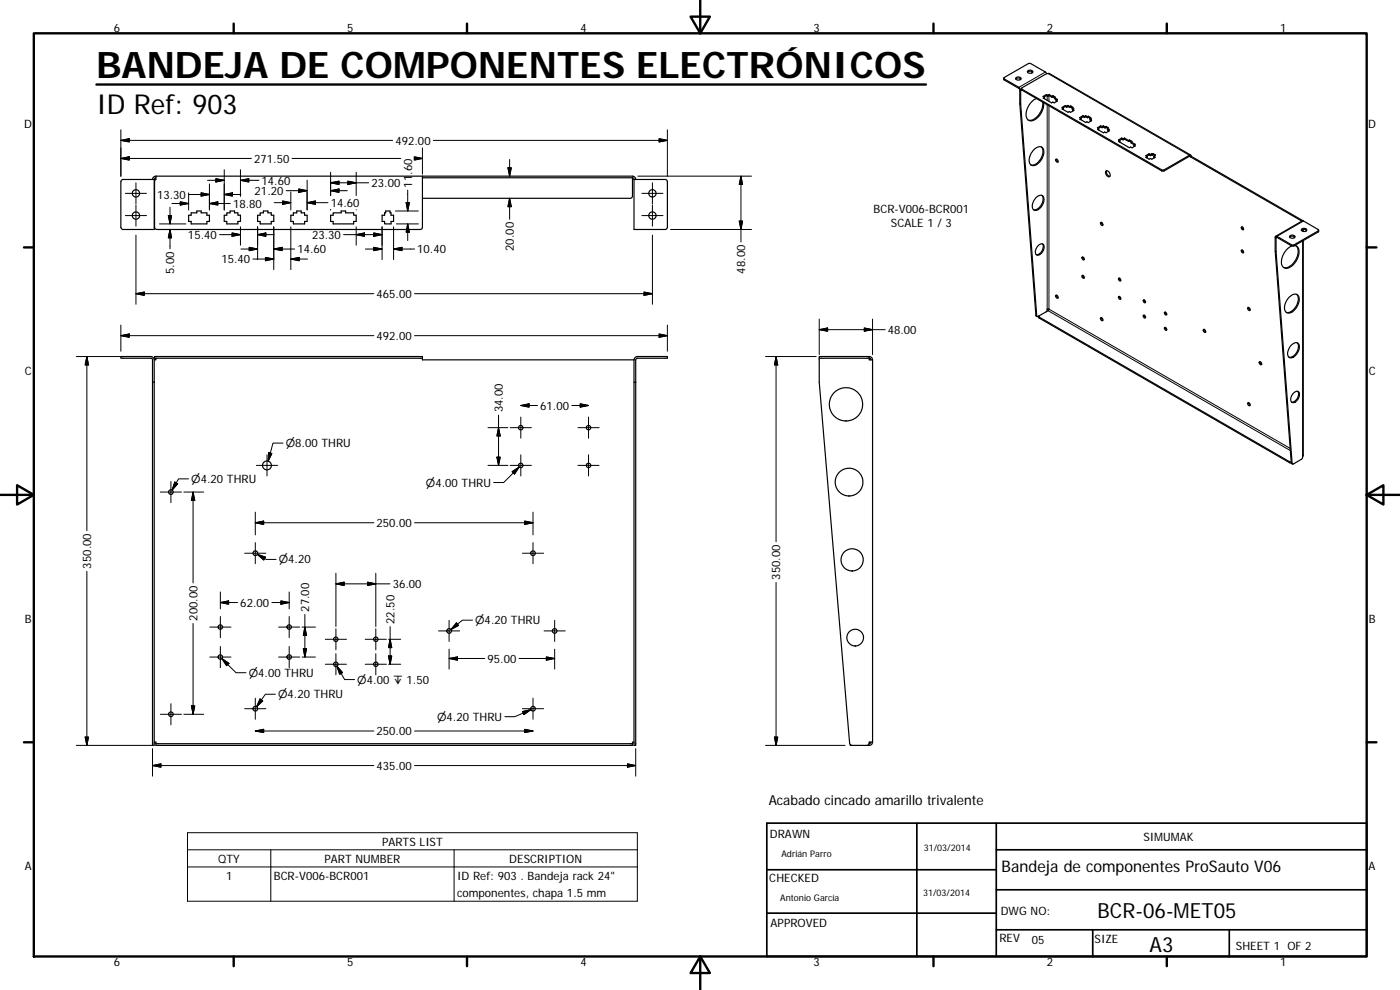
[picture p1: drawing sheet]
<svg xmlns="http://www.w3.org/2000/svg" width="420mm" height="297mm" viewBox="0 0 420 297" stroke-linecap="round" stroke-linejoin="round" font-family="sans-serif">
<g fill="none" stroke="#000" stroke-width=".36">
<path d="M301.2 23.5l.2 .5 4.6 2.7 .1 4.4M304.9 23.7a1.05 1.05 0 0 1 1.5 0M304.9 23.3a.92 .92 0 0 1 1.5 .4 .91 .91 0 0 1-1.6-.2zM306.3 31.2l-.2-.1 4.8 63.5 .3 .4M306.3 31.2l4.8 63.6 .3 .2 .5-.3M306.6 26.5l.1 .6 42 24.2h.7l7.6-4.4 .2 .1M308.4 21.7a1.1 1.1 0 0 1 1.5 0M308.4 21.3a.78 .78 0 0 1 .9-.3 .78 .78 0 0 1 .6 .8 .78 .78 0 0 1-.9 .3 .78 .78 0 0 1-.6-.8zM311.1 29.6a5.2 5.2 0 0 0-2.9 5.9 1.62 1.62 0 0 0 2.6 .2 5.6 5.6 0 0 0 2.4-4.9M312.9 30.6a5.1 5.1 0 0 1-3.8 5.5l-.5-.1M313.5 29.2l-.4 .2 2.5 1.5 .4-.3 .4 .3 1-.6-.4-.2M313.5 29.2l-.2 .4"/>
<path d="M314 28.4l-1 .5 .5 .3M314 28.7l-.7 .4M314 28.4v.3M314 28.4l.4 .2M314 28.7l.4 .2M314.2 22.1l-.5-.5-4.8-2.6-7.5 4.3v.4l4.7 2.7 .2 .7v4.1M314.4 28.6v.3M314.9 28.4l-.5 .2M314.9 28.4l.9 .5M314.9 28.4v.3M314.9 28.7l-.5 .2M314.9 28.7l.9 .5"/>
<path d="M315.8 28.9v.3M316 28.7l.7 .5-.2 .1v.3l.6 .4M316 28.7v.4M316 29.1l1.3 .7-.3 .3M316 28.7l-.2 .2M316 29.1l-.2 .1M317 30.1l.1 .4M319.1 32.5l-.1 .4M319.7 31.6l-1 .6 .4 .3M319.7 31.6l.4 .3M319.7 32l-.7 .4M319.7 31.6v.4"/>
<path d="M319.7 32l.4 .2M320.1 31.9v.3M320.5 31.6l-.4 .3M320.5 32l-.4 .2M320.5 31.6v.4M320.5 31.6l.5 .4M320.5 32l.5 .3M321 32v.3M321.3 31.8l.7 .4-.2 .2M321.3 31.8v.3M321.3 32.1l.5 .3M321.3 31.8l-.3 .2"/>
<path d="M321.3 32.1l-.3 .2M321.8 32.4l.5 .3-.4 .2 .4 .2-1 .6-.4-.2-.4 .2-1.8-1 .4-.2M321.8 32.4l.2 .5M321.9 32.9l.1 .4M324.5 35.5l-.2 .4M325 34.7l-1 .6 .5 .2M325 34.7l.4 .2M325 35l-.7 .4M325 34.7v.3M325 35l.4 .3M325.4 34.9v.4M325.8 34.7l-.4 .2"/>
<path d="M325.8 35l-.4 .3M325.8 34.7v.3M325.8 34.7l.6 .3M325.8 35l.6 .3M326.4 35v.3M326.6 34.9l.8 .4-.3 .1M326.6 34.9v.3M326.6 35.2l.5 .2M326.6 34.9l-.2 .1M326.6 35.2l-.2 .1M327.1 35.4l.5 .3-.4 .3 .4 .2-1 .6-.4-.3-.4 .2-1.7-1 .4-.2M327.1 35.4l.2 .5"/>
<path d="M327.2 36l.2 .3M329.7 38.6l-.3 .2 1.7 1 .4-.2 .4 .2 1-.5-.4-.3M329.7 38.6l-.1 .4M330.3 37.8l-1 .6 .4 .2M330.3 38.1l-.7 .4M330.3 37.8v.3M330.3 37.8l.4 .2M330.3 38.1l.4 .2M330.7 38v.3M331.1 37.8l-.4 .2M331.1 37.8l.5 .3M331.1 37.8v.3"/>
<path d="M331.1 38.1l-.4 .2M331.1 38.1l.5 .3M331.6 38.1v.3M331.9 37.9l.7 .4-.3 .2M331.9 37.9v.3M331.9 38.2l.5 .3M331.9 37.9l-.3 .2M331.9 38.2l-.3 .2M332.3 38.5v.3l.3 .2M332.3 38.5l.6 .3-.4 .2M332.5 39l.1 .4M36.5 54l.5-.2h9.3v15.1h-9.3l-.6-.4-.1-14z"/>
<path d="M46.8 52.9v.9l-.4 .7v13.7l.5 .6 79.2 .1 .5-.3 .2-.4v-15.3M46.8 52.9h143l.8 .3 .2 .6M46.8 52.9l-.6 .2-.4 .7M46.8 53.3l-.5 .5M126.8 53.3h63M189.8 53.3v5.5l-.2 .5-.5 .2h-62.3M189.8 53.3l.5 .5M190.3 53.8h9.3l.6 .4 .1 14-.3 .5-9.7 .2zM310.3 44.9a1.69 1.69 0 0 1 2.8-.2 4.1 4.1 0 0 1-3.2 5 1.88 1.88 0 0 1-.7-3zM310.9 59.3a1.36 1.36 0 0 1 2.3-.2 3.3 3.3 0 0 1-2.7 4 2.07 2.07 0 0 1-.1-3.2zM312.5 44.1a3.6 3.6 0 0 1-1.1 4.8l-.9 .5-1.1 .1M312.7 58.6a3 3 0 0 1-2.5 4.3"/>
<path d="M316.9 47.8a.47 .47 0 0 1 .6 .3 .47 .47 0 0 1-.3 .6l-.4-.5zM317.1 47.8l.5 .7M331.9 51.3a1.08 1.08 0 0 1 1.1 .5 1.08 1.08 0 0 1-.1 1.2 1.2 1.2 0 0 1-1-1.7zM332.1 51.2a1.31 1.31 0 0 0 1 1.7M336.1 42.2l-.4 .2 3.2 1.9 .4-.2 .5 .2 .9-.5-.4-.3 .4-.2-1.3-.7M336.1 42.2l-.1 .4M336.6 41.4l.4 .3M336.6 41.7l.4 .3M336.6 41.4l-.9 .6 .4 .2M336.6 41.7l-.7 .4M336.6 41.4v.3M337 41.7v.3"/>
<path d="M337.5 41.7l1.2 .8M337.5 41.4l-.5 .3M337.5 41.7l-.5 .3M337.5 41.4v.3M337.5 41.4l1.2 .8M338.7 42.2v.3M339 42l.7 .4-.3 .2M339 42v.3M339 42.3l.4 .3M339 42l-.3 .2M339 42.3l-.3 .2M339.4 42.6v.3l1 .6"/>
<path d="M340.3 43.5l.2 .4M344.3 47l-.2 .3M344.9 46.1l-1 .6 .4 .3M344.9 46.1l.4 .3M344.9 46.5l-.8 .4M344.9 46.1v.4M344.9 46.5l.4 .2M345.3 46.4v.3M345.6 46.5l.2 .1M345.6 46.1l-.3 .3M345.6 46.1l.2 .1M345.6 46.1v.4"/>
<path d="M345.6 46.5l-.3 .2M345.8 46.2v.4M346.1 46.1l.7 .4-.3 .2M346.1 46.1v.3M346.1 46.4l.4 .3M346.1 46.1l-.3 .1M346.1 46.4l-.3 .2M346.3 47l.1 .4M346.3 47l.4 .2-1 .6-.4-.3-.4 .3-1-.6 .4-.2M346.5 46.7l.2 .1-.4 .2M346.5 46.7v.1M357.2 47l33.5 19.3"/>
<path d="M357.3 46.5l-42.4-24.4h-.9l-7.4 4.4 .1 .3 42.1 24.2h.6l7.7-4.5h.2l.2 .4M357.5 46.9l33.5 19.4M357.5 46.9l-.3 .1M56.6 64.6h.8v-.7h1.7v-.6h1.3v.6h1.7v.7h.8v1.8h-.8v.8h-4.7v-.8h-.8zM67.3 64.6h.8v-.7h1v-.6h1.3v.6h1v.7h.8v1.8h-.8v.8h-3.3v-.8h-.8zM77.3 64.6h.8v-.7h.9v-.6h1.4v.6h1v.7h.8v1.8h-.8v.8h-3.3v-.8h-.8zM87.3 64.6h.7v-.7h1.1v-.6h1.3v.6h1v.7h.8v1.8h-.8v.8h-3.4v-.8h-.7zM99.2 64.6h.8v-.7h2.4v-.6h1.3v.6h2.4v.7h.8v1.8h-.8v.8h-6.1v-.8h-.8zM115.7 63.3h1.4v.6h.3v.7h.7v1.8h-.7v.8h-2v-.8h-.7v-1.8h.7v-.7h.3zM311.7 73.6a.95 .95 0 0 1 1.3-.3 .95 .95 0 0 1 .3 1.3 1.96 1.96 0 0 1-2.3 1.8 2.21 2.21 0 0 1 .7-2.8zM312.9 73.2a2.32 2.32 0 0 1-1.9 3.2M324.8 77.1a.47 .47 0 0 1 .5 .3 .47 .47 0 0 1-.2 .6l-.4-.5z"/>
<path d="M325 77.1l.4 .8M330.4 66.7a.54 .54 0 0 1 .5 .4 .54 .54 0 0 1-.1 .6 .69 .69 0 0 1-.4-1zM330.5 66.7l.5 .8M372.6 68.1a.47 .47 0 0 1 .5 .3 .47 .47 0 0 1-.2 .6l-.4-.5zM372.6 75a.46 .46 0 0 1 .5 .3 .46 .46 0 0 1-.2 .6l-.4-.5zM372.8 68.1l.4 .7M372.8 75l.4 .7M382.9 70.9l8-4.6 4.8 2.7-.1 .3-7.5 4.3-4.9-2.7h-.3l-.2 4.4M383 75.5l-.3-.2 4.8 63.6 .4 .3M387 71.2l.8-.4 .8 .4M387.1 70.8a.79 .79 0 0 1 .9-.3 .79 .79 0 0 1 .5 .8 .8 .8 0 0 1-.9 .3 .8 .8 0 0 1-.5-.8zM388.5 73.7a1.9 1.9 0 0 1 1.3 2.5 5 5 0 0 1-3.9 4.3 1.92 1.92 0 0 1-1.3-2.6 5.7 5.7 0 0 1 3.1-4.1"/>
<path d="M388.9 73.8a3.9 3.9 0 0 1-.6 5 2.92 2.92 0 0 1-3.1 1.4M390.6 69.1l.8-.3 .7 .3M390.7 66.3h.1M390.7 68.7a.79 .79 0 0 1 .8-.2 .79 .79 0 0 1 .6 .7 .91 .91 0 0 1-1.5-.3zM391.1 72.2v64.5l-.4 1-2.7 1.6-.2-.3-4.8-63.5M391.1 68.8v.6M395.7 69.1l-.1 .5-7.5 4.3-5.1-2.7v4.3M311.8 94.9l.1 .5 75.1 43.4 .5 .1M311.9 94.7v.4l75.1 43.4 .5 .1M313.9 93.6l.3-.4 .1-.4h.5l-.3 .4-2.6 1.5M316.9 88.6a.47 .47 0 0 1 .6 .3 .47 .47 0 0 1-.3 .6l-.4-.5zM317.1 88.6l.5 .7"/>
<path d="M324.8 82.7a.45 .45 0 0 1 .5 .2 .45 .45 0 0 1-.2 .6l-.3-.3zM325 82.6l.4 .8M330.3 95.4a.49 .49 0 0 1 .6 .2 .49 .49 0 0 1-.1 .6l-.4-.2zM330.5 95.3l.5 .8M335.8 89a.48 .48 0 0 1 .5 .3 .48 .48 0 0 1-.2 .5l-.3-.3zM335.8 83.5a.47 .47 0 0 1 .5 .3 .47 .47 0 0 1-.2 .5l-.3-.3zM335.9 88.9l.5 .8M335.9 83.4l.5 .8M343.2 90a.47 .47 0 0 1 .5 .3 .47 .47 0 0 1-.2 .5l-.4-.4zM343.2 94.6a.46 .46 0 0 1 .5 .3 .46 .46 0 0 1-.2 .5l-.3-.3zM343.4 90l.4 .7M343.4 94.6l.4 .7"/>
<path d="M349.5 98.3a.43 .43 0 0 1 .6 .2 .43 .43 0 0 1-.2 .6zM349.5 93.7a.43 .43 0 0 1 .6 .2 .43 .43 0 0 1-.2 .6zM349.7 98.2l.5 .8M349.7 93.6l.5 .8M361.2 98.8a.48 .48 0 0 1 .6 .3 .48 .48 0 0 1-.3 .6l-.3-.3zM361.4 98.8l.1 .6 .4 .2M374.5 92.3a.48 .48 0 0 1 .6 .2 .48 .48 0 0 1-.2 .7l-.4-.4zM374.7 92.2l.5 .8M386.9 89.1a1.7 1.7 0 0 1 2.9-.2 4.1 4.1 0 0 1-3.3 5 2.15 2.15 0 0 1-.5-3.4zM389.1 88.3a3.7 3.7 0 0 1-1.1 4.8l-.9 .6h-1.1M46.3 108v115.6h-.5v-108.9h.5M46.4 107h80.4v.5h-80.4z"/>
<path d="M46.8 107.5v.5h-.5a1.04 1.04 0 0 0-1-1h-9v.5l9.3 .1 .2 .2v6.9M126.8 107.5v.5h63.5M190.3 108v6.7M190.3 108l.4-.8 .6-.2h9v.5h-9l-.5 .5v115.6h-.5v-108.9h.5M245.9 107.5v7.2l9.1 108.3 .3 .5 .3 .1M260.9 107l.8 .4 .2 .6M260.9 107h-15v.5M260.9 107v.5h-15M261.4 108l-.5-.5v.5h1M261.9 108v114.7M378 108.6a.45 .45 0 0 1 .6 .2 .45 .45 0 0 1-.3 .6l-.3-.3zM378.2 108.5l.1 .5 .3 .3"/>
<path d="M387.5 103.6a1.3 1.3 0 0 1 1.2-.8 1.3 1.3 0 0 1 1.2 .8 3.3 3.3 0 0 1-2.7 3.8 1.87 1.87 0 0 1-.3-2.9zM388.3 117.8a.96 .96 0 0 1 1.4-.3 .96 .96 0 0 1 .2 1.4 1.93 1.93 0 0 1-2.3 1.7 2.18 2.18 0 0 1 .7-2.8zM389.3 102.9a3.1 3.1 0 0 1-2.5 4.3M389.5 117.4a2.33 2.33 0 0 1-1.9 3.2M374.5 120.8a.48 .48 0 0 1 .6 .3 .48 .48 0 0 1-.2 .6l-.4-.3zM374.7 120.8l.5 .8M46.3 222.7a.37 .37 0 0 1 .4 0 .37 .37 0 0 1 .1 .4M46.8 223.1h143v.5h-143zM190.3 222.7a.33 .33 0 0 0-.5 0 .33 .33 0 0 0 0 .4M255.2 223.5v.1h.4M260.8 223.1h.1M261.4 222.7l-.5 .4"/>
<path d="M261.9 222.7h-.1a.65 .65 0 0 0-.7 0 .65 .65 0 0 0-.3 .6l-.6 .3M261.9 222.7l-.2 .6-.8 .3h-5.3"/>
<circle cx="40.8" cy="58" r="1.1"/>
<circle cx="195.8" cy="58" r="1.1"/>
<circle cx="40.8" cy="64.7" r="1.1"/>
<circle cx="195.8" cy="64.7" r="1.1"/>
<circle cx="80.1" cy="139.7" r="1.34"/>
<circle cx="156.3" cy="128.3" r=".67"/>
<circle cx="156.3" cy="139.6" r=".67"/>
<circle cx="176.6" cy="139.6" r=".66"/>
<circle cx="176.6" cy="128.3" r=".66"/>
<circle cx="253.9" cy="121.3" r="5"/>
<circle cx="51.3" cy="147.6" r=".71"/>
<circle cx="254.8" cy="144.7" r="4.2"/>
<circle cx="76.6" cy="166" r=".7"/>
<circle cx="160" cy="166" r=".7"/>
<circle cx="255.7" cy="168" r="3.3"/>
<circle cx="66.1" cy="188.2" r=".66"/>
<circle cx="66.1" cy="197.1" r=".67"/>
<circle cx="86.8" cy="188.2" r=".67"/>
<circle cx="86.8" cy="197.1" r=".68"/>
<circle cx="100.8" cy="199.3" r=".67"/>
<circle cx="100.8" cy="191.8" r=".67"/>
<circle cx="112.8" cy="199.3" r=".67"/>
<circle cx="112.8" cy="191.8" r=".67"/>
<circle cx="134.8" cy="189.3" r=".7"/>
<circle cx="166.4" cy="189.3" r=".7"/>
<circle cx="256.7" cy="191.3" r="2.5"/>
<circle cx="51.3" cy="214.3" r=".7"/>
<circle cx="76.6" cy="212.6" r=".7"/>
<circle cx="160" cy="212.6" r=".7"/>
</g>
<g fill="none" stroke="#000" stroke-width=".3">
<path d="M36.3 38.9v14M200.3 38.9v14M301.4 23.7v.3M306.1 27l.2 .1 .3-.1M306.7 26.8v.3M313.7 21.6l-7.9 4.6v.3M314.3 28.8v1.3M314.3 31.4v61.4M314.5 22.1l42.5 24.5M314.8 31.7v61.1l72.4 41.7M314.8 28.7v1.7M36.3 47.5l2.5-.5v1z"/>
<path d="M36.3 42.1l2.5-.5v1zM36.3 47.5h39.1M36.3 42.1h81.5M37.6 58h6.4M40.8 54.8v6.4M56.6 58.4h6.3M56.6 57.9v5.1M60.4 57.8l2.5 .6-2.5 .4zM62.3 54.1h5M62.9 55.2v7.8M64.8 53.6l2.5 .5-2.5 .5zM67.3 50.9v12.1"/>
<path d="M67.3 58.4l2.5-.6v1zM67.3 58.4h5M72.2 50.9v8M72.2 54.1l2.5-.5v1zM72.2 54.1h5.5M87.3 57.6v5.4M87.6 47.5h32.7M89.7 56.7l2.5 .5-2.5 .5zM92.2 54v9M92.2 57.2h-6.3M99.2 54.8l2.5-.4v1zM99.2 57.2l2.5-.5v1z"/>
<path d="M99.2 57.2h5M99.2 51.7v7M104.4 54.4l2.5 .4-2.5 .6zM106.9 51.7v7M110.6 54.8h-11.4M122.4 57v6.3M124.5 47.1l2.3 .4-2.3 .5M124.5 47.5h2.3M126.8 44.4v7.8M130 42.1h70.3M152.4 50.3h1l-.5 2.6zM152.9 59.5l.5 2.5h-1z"/>
<path d="M152.9 47.9v5M152.9 59.5v6.3M191.4 52.9h34.1M192.6 58h6.4M195.8 54.8v6.4M197.8 41.6l2.5 .5-2.5 .5zM222.4 52.9v19.7M222.4 52.9l.5 2.5h-1zM348.7 51v.3M349.4 51v.3M357 46.9l.2 .1M37.6 64.7h6.4"/>
<path d="M40.8 70.5v20.8M40.8 61.5v6.4M47.8 67.2h8M50.5 64.7h1l-.5 2.5zM51 68.9l.5 2.5h-1zM51 62.2v5M51 68.9v5.8M51.6 61.1h5M54.1 60.6l2.5 .5-2.5 .4zM62.9 61.1l2.5-.5v.9zM62.9 61.1h6.2M65.9 70.4h6.3"/>
<path d="M69.6 69.9l2.6 .5-2.6 .5zM72.2 68.1v5.5M72.3 74.7h5M74.8 74.2l2.5 .5-2.5 .5zM75.9 77.7h6.3M77.3 68.1v9.8M77.3 70.4l2.5-.5v1zM77.3 70.4h5M79.7 77.2l2.5 .5-2.5 .5zM82.2 74.7l2.5-.5v1zM82.2 74.7h6.2M82.2 68.1v12.8"/>
<path d="M82.3 60.8h5M84.8 60.3l2.5 .5-2.5 .5zM87.3 77.7l2.5-.5v1zM87.3 77.7h5M87.3 68.1v12.8M92.2 60.8l2.4-.5v1zM92.2 60.8h6.2M99.2 62.9v.1M103.1 70.4h11.6M106.9 70.4l2.5-.5v1zM106.9 62.9v.1M106.9 68.1v5.5"/>
<path d="M109.7 74.7h5M112.2 74.2l2.5 .5-2.5 .5zM112.2 69.9l2.5 .5-2.5 .5zM114.7 68.1v9.8M118.1 68.1v9.8M118.1 74.7l2.5-.5v1zM118.1 74.7h6.3M118.6 63.3h6.9M119 67.2h6.5M121.9 60.8h1l-.5 2.5zM122.4 67.2v5M122.4 67.2l.5 2.5h-1z"/>
<path d="M192.6 64.7h6.4M195.8 70.5v20.8M195.8 61.5v6.4M201.2 68.9h24.3M221.9 66.3h1l-.5 2.6zM387.7 73.5v.3M388.3 73.5v.3M390.7 66.3v.1M390.9 68.9v.5M390.9 72.3v64.7M391.2 66.3l-8 4.6v.3h-.5M395.6 69.3v.3"/>
<path d="M36.3 97.5v7.9M40.8 88.1l2.5-.5v1zM40.8 88.1h71.4M124.4 88.1h71.4M193.3 87.6l2.5 .5-2.5 .5zM200.3 97.5v7.9M245.9 95.7v10.7M245.9 98.9l2.5-.5v1zM245.9 98.9h19.8M259.4 98.4l2.5 .5-2.5 .5zM261.9 95.7v10.7M310.9 94.6l.2 .2"/>
<path d="M311.9 95.1v.3M314.5 93.2l72.8 42M22.9 107h22.6M26.1 107l.5 2.5h-1zM26.1 107v52.2M36.3 100.7l2.5-.5v1zM36.3 100.7h75.9M124.4 100.7h75.9M197.8 100.2l2.5 .5-2.5 .5zM229.7 107h15.3M232.9 107v55.6M232.9 107l.5 2.5h-1z"/>
<path d="M77 139.6h6.3M80.1 136.5v6.3M80.6 135.8l1 .3-1.1 2.2zM84.9 132.9h-3l-1.4 5.4M146.4 128.3h6M146.4 139.6h6M149.1 137.2h1l-.5 2.4zM149.6 124.6v15M149.6 128.3l.5 2.5h-1zM153.1 128.3h6.4M153.1 139.6h6.4M156.3 125.1v6.4"/>
<path d="M156.3 136.5v6.3M156.3 121.7l2.5-.5v1zM156.3 121.7h5M171.6 121.7h5M173.4 128.3h6.4M173.4 139.6h6.4M174.1 121.2l2.5 .5-2.5 .5zM176.6 125.1v6.4M176.6 136.5v6.3M387 138.5v.3M387.5 138.9l.3 .1M48.1 147.6h6.4"/>
<path d="M51.3 144.5v6.3M52.5 144.6l.8 .5-1.6 1.9zM55.2 147.6h5.9M56.6 143.7h-3l-1.9 3.3M57.9 147.6v27.3M57.9 147.6l.6 2.6h-1zM76.6 156.8l2.5-.5v1.1zM76.6 156.8h35.6M76.6 153.7v6.8M124.4 156.8h35.6M153.7 141.5l2.1-1.4-1.4 2.1zM155.8 140.1l-4.6 4.7h-3"/>
<path d="M157.5 156.3l2.5 .5-2.5 .6zM160 153.7v6.8M26.1 171.4v52.2M66.1 177.6v5.1M73.4 166h6.4M76.6 162.8v6.4M77.2 166.3l2.7 1.6h3M77.2 166.3l2.4 .9-.4 .8zM86.8 177.6v5.1M100.8 175.2l2.5-.5v1zM100.8 175.2h16.2M100.8 172v16"/>
<path d="M110.3 174.7l2.5 .5-2.5 .5zM112.8 172v16M156.8 166h6.3M160 162.8v6.4M232.9 174.8v48.8M57.9 187.1v27.2M63 188.2h6.3M63 197.1h6.3M66.1 185v6.3M66.1 194v6.3M66.1 180.8l2.5-.5v1zM66.1 180.8h5.2"/>
<path d="M66.6 197.6l2.1 1.4-.7 .7zM66.6 197.6l4.2 4.2h3M83.6 188.2h6.4M83.6 197.1h6.4M84.3 180.3l2.5 .5-2.5 .5zM86.8 180.8h-5.2M86.8 185v6.3M86.8 194v6.3M90.6 188.2h4.1M90.6 197.1h4.1M91 194.6h1l-.5 2.5zM91.5 188.2l.5 2.4h-1z"/>
<path d="M91.5 184.4v12.7M97.6 199.3h6.4M97.6 191.8h6.4M100.8 188.6v6.4M100.8 196.1v6.4M101.1 199.9l2.3 4h3M101.1 199.9l1.7 1.9-.9 .5zM109.6 199.3h6.4M109.6 191.8h6.4M112.8 188.6v6.4M112.8 196.1v6.4M116.6 196.8h1l-.5 2.5z"/>
<path d="M116.6 199.3h3.7M116.6 191.8h3.7M117.1 188v11.3M117.1 191.8l.5 2.5h-1zM131.6 189.3h6.4M134.8 186.1v6.4M134.8 197.6l2.5-.5v1zM134.8 197.6h10.7M134.8 194.8v5.9M137 186.9l.6 .8-2.3 1.2zM141.8 186.1h-3l-3.5 2.8M155.8 197.6h10.7"/>
<path d="M163.3 189.3h6.3M164 197.1l2.5 .5-2.5 .5zM166.5 186.1v6.4M166.5 194.8v5.9M48.1 214.3h6.4M51.3 211.1v6.4M55.2 214.3h5.9M57.5 211.8h1l-.6 2.5zM73.4 212.6h6.4M76.6 209.5v6.3M76.6 219.3l2.5-.5v1zM76.6 219.3h35.6"/>
<path d="M78 209.7l.9 .6-1.9 1.7zM82.6 208.3h-3l-2.6 3.7M156.8 212.6h6.3M156.8 213.5l2.5-.6-2.1 1.5zM157.5 218.8l2.5 .5-2.5 .5zM159.3 212.9l-4.8 2.1h-3M160 209.5v6.3M160 219.3h-35.6M22.9 223.6h23M25.6 221.1h1l-.5 2.5zM45.8 224.6v8.3M45.8 229.7l2.5-.5v1z"/>
<path d="M45.8 229.7h66.4M124.4 229.7h66.4M188.3 229.2l2.5 .5-2.5 .5zM190.8 224.6v8.3M229.7 223.6h23.9M232.4 221.1h1l-.5 2.5zM56.3 249.9h135v20.5h-135zM56.3 255h135M81.3 255v15.4M136.3 255v15.4M56.3 260.1h135"/>
</g>
<g fill="none" stroke="#000" stroke-width=".71">
<path d="M10.1 10h400.1v277h-400.1zM70.1 7.1v2.9M140.2 7.1v2.9M207.3 5h5.8l-2.9 5zM210.2 0v10M280.2 7.1v2.9M350.2 7.1v2.9M28.9 25.4h249M7.2 74.2h2.9M410.2 74.2h2.9M.2 148.5h9.9M5.1 145.6l5 2.9-5 2.9z"/>
<path d="M410.2 148.5l5-2.9v5.8zM410.2 148.5h9.9M7.2 222.7h2.9M410.2 222.7h2.9M70.1 287v2.9M140.2 287v2.9M210.2 287l2.9 5h-5.8zM210.2 287v10M280.2 287v2.9M350.2 287v2.9"/>
</g>
<path d="M230.1 247h180.1v40h-180.1zM275.2 247v40M299 255h111.2M299 247v40M230.1 274h68.9M230.1 261h68.9M299 279h111.2M299 267h111.2M327.9 279v8M368.9 279v8" fill="none" stroke="#000" stroke-width=".51"/>
<g fill="#000" stroke="#000" stroke-width=".3">
<path d="M36.3 47.5l2.5-.5v1zM36.3 42.1l2.5-.5v1zM60.4 57.8l2.5 .6-2.5 .4zM64.8 53.6l2.5 .5-2.5 .5zM67.3 58.4l2.5-.6v1zM72.2 54.1l2.5-.5v1zM89.7 56.7l2.5 .5-2.5 .5zM99.2 54.8l2.5-.4v1zM99.2 57.2l2.5-.5v1zM104.4 54.4l2.5 .4-2.5 .6zM124.3 47l2.5 .5-2.5 .5zM152.4 50.3h1l-.5 2.6z"/>
<path d="M197.8 41.6l2.5 .5-2.5 .5zM222.4 52.9l.5 2.5h-1zM50.5 64.7h1l-.5 2.5zM51 68.9l.5 2.5h-1zM54.1 60.6l2.5 .5-2.5 .4zM62.9 61.1l2.5-.5v.9zM69.6 69.9l2.6 .5-2.6 .5zM74.8 74.2l2.5 .5-2.5 .5zM79.7 77.2l2.5 .5-2.5 .5zM77.3 70.4l2.5-.5v1zM82.2 74.7l2.5-.5v1zM84.8 60.3l2.5 .5-2.5 .5z"/>
<path d="M87.3 77.7l2.5-.5v1zM92.2 60.8l2.4-.5v1zM106.9 70.4l2.5-.5v1zM112.2 74.2l2.5 .5-2.5 .5zM112.2 69.9l2.5 .5-2.5 .5zM118.1 74.7l2.5-.5v1zM121.9 60.8h1l-.5 2.5zM122.4 67.2l.5 2.5h-1zM152.9 59.5l.5 2.5h-1zM221.9 66.3h1l-.5 2.6zM40.8 88.1l2.5-.5v1zM193.3 87.6l2.5 .5-2.5 .5z"/>
<path d="M245.9 98.9l2.5-.5v1zM259.4 98.4l2.5 .5-2.5 .5zM26.1 107l.5 2.5h-1zM36.3 100.7l2.5-.5v1zM197.8 100.2l2.5 .5-2.5 .5zM232.9 107l.5 2.5h-1zM80.6 135.8l1 .3-1.1 2.2zM149.1 137.2h1l-.5 2.4zM149.6 128.3l.5 2.5h-1zM156.3 121.7l2.5-.5v1zM174.1 121.2l2.5 .5-2.5 .5zM52.5 144.6l.8 .5-1.6 1.9z"/>
<path d="M57.9 147.6l.6 2.6h-1zM76.6 156.8l2.5-.5v1.1zM153.7 141.5l2.1-1.4-1.4 2.1zM157.5 156.3l2.5 .5-2.5 .6zM77.2 166.3l2.4 .9-.4 .8zM100.8 175.2l2.5-.5v1zM110.3 174.7l2.5 .5-2.5 .5zM66.1 180.8l2.5-.5v1zM66.6 197.6l2.1 1.4-.7 .7zM84.3 180.3l2.5 .5-2.5 .5zM91 194.6h1l-.5 2.5zM91.5 188.2l.5 2.4h-1z"/>
<path d="M116.6 196.8h1l-.5 2.5zM117.1 191.8l.5 2.5h-1zM137 186.9l.6 .8-2.3 1.2zM134.8 197.6l2.5-.5v1zM164 197.1l2.5 .5-2.5 .5zM57.5 211.8h1l-.6 2.5zM78 209.7l.9 .6-1.9 1.7zM76.6 219.3l2.5-.5v1zM101.1 199.9l1.7 1.9-.9 .5zM156.8 213.5l2.5-.6-2.1 1.5zM157.5 218.8l2.5 .5-2.5 .5zM25.6 221.1h1l-.5 2.5z"/>
<path d="M45.8 229.7l2.5-.5v1zM188.3 229.2l2.5 .5-2.5 .5zM232.4 221.1h1l-.5 2.5z"/>
</g>
<text font-size="11" x="28.9" y="23.5">BANDEJA DE COMPONENTES ELECTRÓNICOS</text>
<text font-size="8.2" x="28.9" y="34.2">ID Ref: 903</text>
<g font-size="6.3">
<text x="329.4" y="275.4">BCR-06-MET05</text>
<text x="345" y="285.6">A3</text>
</g>
<text font-size="4.8" x="300.6" y="261.8">Bandeja de componentes ProSauto V06</text>
<text font-size="4.1" x="230.7" y="241.6">Acabado cincado amarillo trivalente</text>
<g font-size="3.5">
<text x="34.2" y="9.6">6</text>
<text x="104.2" y="9.6">5</text>
<text x="174.2" y="9.6">4</text>
<text x="244.2" y="9.6">3</text>
<text x="314.2" y="9.6">2</text>
<text x="384.2" y="9.6">1</text>
<text x="7.3" y="38.4">D</text>
<text x="410.6" y="38.4">D</text>
<text x="118.6" y="43.4">492.00</text>
<text x="76.3" y="48.8">271.50</text>
<text x="123.7" y="52.5" transform="rotate(-90 123.7 52.5)">.60</text>
<text x="47.1" y="59.6">13.30</text>
<text x="76.4" y="58.5">21.20</text>
<text x="78.5" y="55.4">14.60</text>
<text x="111.5" y="56.1">23.00</text>
<text x="123.7" y="56.3" transform="rotate(-90 123.7 56.3)">11</text>
<text x="69.9" y="62.3">18.80</text>
<text x="99.2" y="62.1">14.60</text>
<text x="262.2" y="63.9">BCR-V006-BCR001</text>
<text x="56.4" y="71.7">15.40</text>
<text x="93.7" y="71.7">23.30</text>
<text x="267.4" y="68.1">SCALE 1 / 3</text>
<text x="89.2" y="76">14.60</text>
<text x="125.2" y="76">10.40</text>
<text x="154.3" y="75.3" transform="rotate(-90 154.3 75.3)">20.00</text>
<text x="52.3" y="82.2" transform="rotate(-90 52.3 82.2)">5.00</text>
<text x="66.4" y="79">15.40</text>
<text x="223.6" y="82.1" transform="rotate(-90 223.6 82.1)">48.00</text>
<text x="113" y="89.4">465.00</text>
<text x="113" y="102">492.00</text>
<text x="266.4" y="100.2">48.00</text>
<text x="7.4" y="112.6">C</text>
<text x="410.8" y="112.6">C</text>
<text x="150.9" y="123.8" transform="rotate(-90 150.9 123.8)">34.00</text>
<text x="162.1" y="122.9">61.00</text>
<text x="113" y="158.1">250.00</text>
<text x="27.3" y="170.6" transform="rotate(-90 27.3 170.6)">350.00</text>
<text x="234.2" y="173.9" transform="rotate(-90 234.2 173.9)">350.00</text>
<text x="117.8" y="176.4">36.00</text>
<text x="72.1" y="182.1">62.00</text>
<text x="92.8" y="183.6" transform="rotate(-90 92.8 183.6)">27.00</text>
<text x="7.4" y="186.9">B</text>
<text x="59.2" y="186.2" transform="rotate(-90 59.2 186.2)">200.00</text>
<text x="118.4" y="187.2" transform="rotate(-90 118.4 187.2)">22.50</text>
<text x="410.8" y="186.9">B</text>
<text x="146.3" y="198.8">95.00</text>
<text x="113" y="220.6">250.00</text>
<text x="113" y="230.9">435.00</text>
<text x="231.1" y="251.4">DRAWN</text>
<text x="114.6" y="253.7">PARTS LIST</text>
<text x="343.2" y="252.3">SIMUMAK</text>
<text x="7.4" y="261.1">A</text>
<text x="65.5" y="258.8">QTY</text>
<text x="67.8" y="263.9">1</text>
<text x="82.2" y="264">BCR-V006-BCR001</text>
<text x="97.4" y="258.8">PART NUMBER</text>
<text x="137.2" y="264">ID Ref: 903 . Bandeja rack 24&quot;</text>
<text x="152.8" y="258.8">DESCRIPTION</text>
<text x="410.8" y="261.1">A</text>
<text x="137.2" y="269.2">componentes, chapa 1.5 mm</text>
<text x="230.9" y="264.6">CHECKED</text>
<text x="300.3" y="274.5">DWG NO:</text>
<text x="231.3" y="278.2">APPROVED</text>
<text x="299.9" y="282.6">REV</text>
<text x="309.7" y="283.3">05</text>
<text x="328.5" y="283">SIZE</text>
<text x="370.9" y="285.1">SHEET 1 OF 2</text>
<text x="34.2" y="289.9">6</text>
<text x="104.2" y="289.9">5</text>
<text x="174.2" y="289.9">4</text>
<text x="244.2" y="289.9">3</text>
<text x="314.2" y="289.9">2</text>
<text x="384.2" y="289.9">1</text>
</g>
<g font-size="3.3">
<text x="85.7" y="134.2">⌀8.00 THRU</text>
<text x="57.4" y="145">⌀4.20 THRU</text>
<text x="127.8" y="146.1">⌀4.00 THRU</text>
<text x="83.7" y="169.1">⌀4.20</text>
<text x="142.6" y="187.3">⌀4.20 THRU</text>
<text x="74.6" y="203.1">⌀4.00 THRU</text>
<text x="83.4" y="209.5">⌀4.20 THRU</text>
<text x="107.2" y="205.2">⌀4.00 ↧ 1.50</text>
<text x="131.2" y="216.3">⌀4.20 THRU</text>
</g>
<g font-size="2.7">
<text x="234.5" y="257.1">Adrián Parro</text>
<text x="277.3" y="255.2">31/03/2014</text>
<text x="277" y="268.7">31/03/2014</text>
<text x="234.2" y="270.2">Antonio García</text>
</g>
</svg>
